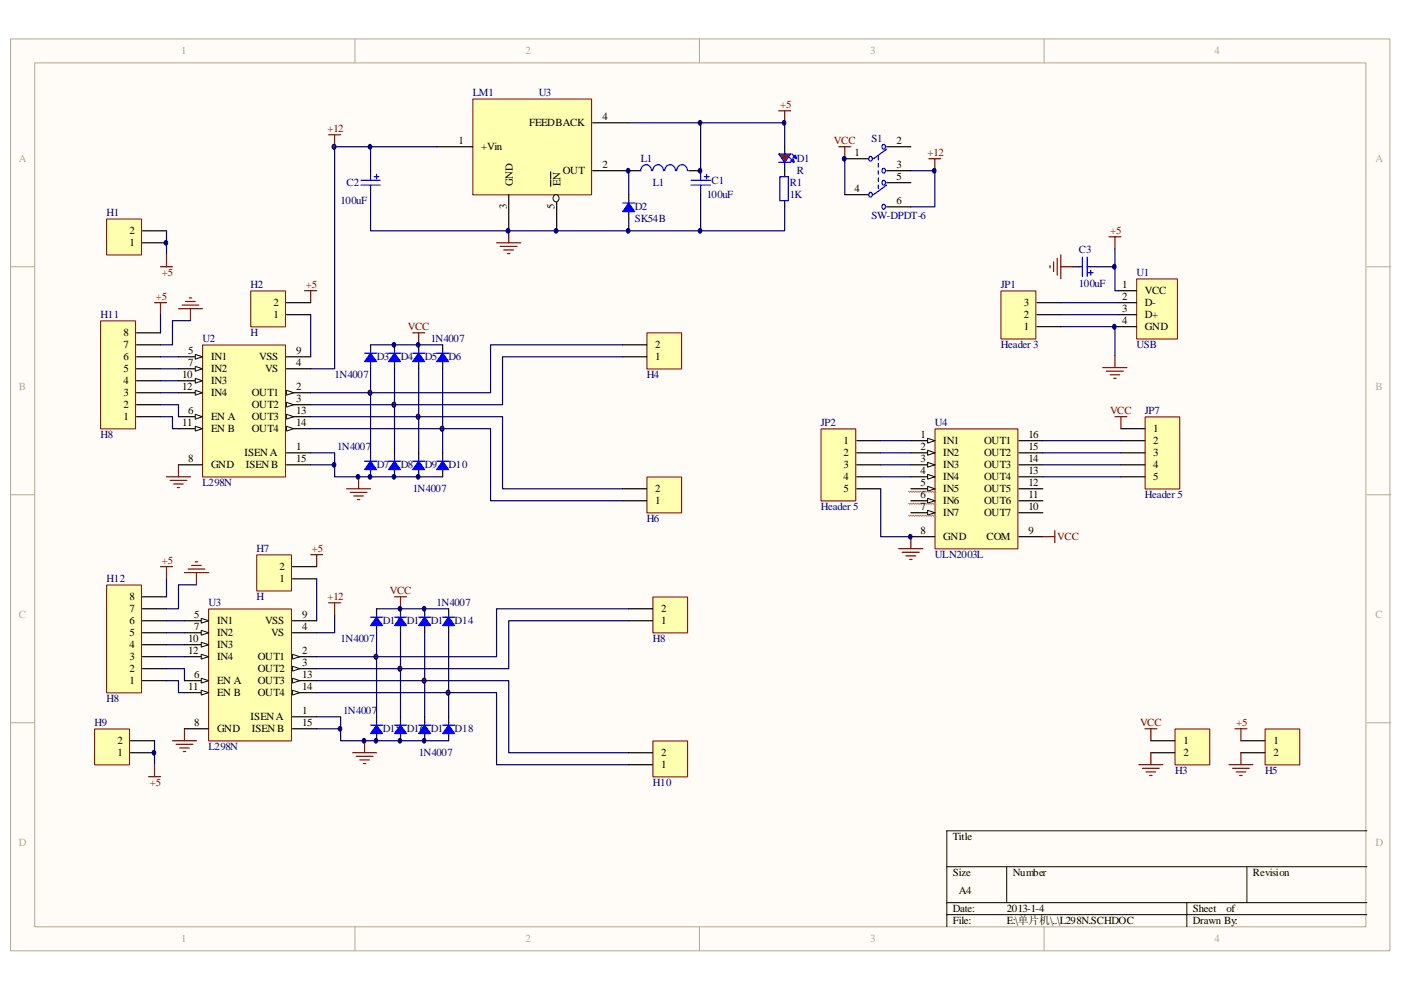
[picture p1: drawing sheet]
<svg xmlns="http://www.w3.org/2000/svg" width="297mm" height="210mm" viewBox="0 0 297 210" stroke-linecap="round" stroke-linejoin="round" font-family="sans-serif">
<path d="M2.3 8.3h292.4v193.3h-292.4z" fill="#fffcf8"/>
<path d="M2.2 8.3h292.5v193.3h-292.5z" fill="none" stroke="#b3a793" stroke-width=".21"/>
<path d="M7.4 13.4h282.2v183.1h-282.2z" fill="#fffcf8"/>
<g fill="none" stroke="#b3a793" stroke-width=".21">
<path d="M7.4 13.3h282.2v183.2h-282.2zM75.3 8.2v5.1M148.3 8.2v5.1M221.4 8.2v5.1M2.2 56.6h5.1M289.8 56.6h5.1M2.2 104.9h5.1M289.8 104.9h5.1M2.2 153.2h5.1M289.8 153.2h5.1M75.3 196.5v5.1M148.3 196.5v5.1"/>
<path d="M221.4 196.5v5.1"/>
</g>
<path d="M289.8 176.1h-89.1v20.4M200.7 183.8h89.1M200.7 191.4h89.1M200.7 193.9h89.1M213.4 183.8v7.6M251.6 191.4v5.1M264.4 183.8v7.6" fill="none" stroke="#000" stroke-width=".21"/>
<path d="M69.7 28.6h2.5M70.9 28.6v2.5M64.6 61.6h2.5M65.9 61.6v2.6M37.8 98.6v2.5M35.3 101.1h5.1M36.1 101.9h3.5M36.8 102.6h2.1M37.6 103.4h.5" fill="none" stroke="#800000" stroke-width=".25"/>
<path d="M21.4 68.1h7.3v22.8h-7.3z" fill="#ffffb0"/>
<path d="M21.3 68h7.4v22.9h-7.4z" fill="none" stroke="#800000" stroke-width=".21"/>
<path d="M29 78.2h5M29 75.6h5M29 73.1h5M29 70.6h5M29 88.3h5M29 85.8h5M29 83.3h5M29 80.7h5M78.6 96v1.3M78.6 99.8v1.3" fill="none" stroke="#000" stroke-width=".25"/>
<path d="M78.6 97.8l1.2 1.8h-2.5z" fill="#00f"/>
<path d="M77.3 97.8h2.5M78.6 97.8l1.2 1.8h-2.5zM78.6 97.3v.5M78.6 99.3v.5" fill="none" stroke="#00f" stroke-width=".25"/>
<path d="M78.6 73.1v1.3M78.6 76.9v1.3" fill="none" stroke="#000" stroke-width=".25"/>
<path d="M78.6 74.9l1.2 1.8h-2.5z" fill="#00f"/>
<path d="M77.3 74.9h2.5M78.6 74.9l1.2 1.8h-2.5zM78.6 74.4v.5M78.6 76.4v.5" fill="none" stroke="#00f" stroke-width=".25"/>
<path d="M78.6 78.2v17.8" fill="none" stroke="#000080" stroke-width=".25"/>
<path d="M78.2 82.8a.46 .46 0 0 1 .6 .5 .46 .46 0 0 1-.6 .4 .61 .61 0 0 1 0-.9z" fill-rule="evenodd" fill="#800000"/>
<path d="M78.2 82.8a.46 .46 0 0 1 .6 .5 .46 .46 0 0 1-.6 .4 .61 .61 0 0 1 0-.9z" fill="none" stroke="#800000" stroke-width=".21"/>
<path d="M83.6 73.1v1.3M83.6 76.9v1.3" fill="none" stroke="#000" stroke-width=".25"/>
<path d="M83.6 74.9l1.3 1.8h-2.5z" fill="#00f"/>
<path d="M82.4 74.9h2.5M83.6 74.9l1.3 1.8h-2.5zM83.6 74.4v.5M83.6 76.4v.5" fill="none" stroke="#00f" stroke-width=".25"/>
<path d="M83.6 96v1.3M83.6 99.8v1.3" fill="none" stroke="#000" stroke-width=".25"/>
<path d="M83.6 97.8l1.3 1.8h-2.5z" fill="#00f"/>
<path d="M82.4 97.8h2.5M83.6 97.8l1.3 1.8h-2.5zM83.6 97.3v.5M83.6 99.3v.5" fill="none" stroke="#00f" stroke-width=".25"/>
<path d="M83.6 78.2v17.8" fill="none" stroke="#000080" stroke-width=".25"/>
<path d="M88.8 73.1v1.3M88.8 76.9v1.3" fill="none" stroke="#000" stroke-width=".25"/>
<path d="M88.8 74.9l1.2 1.8h-2.5z" fill="#00f"/>
<path d="M87.5 74.9h2.5M88.8 74.9l1.2 1.8h-2.5zM88.8 74.4v.5M88.8 76.4v.5" fill="none" stroke="#00f" stroke-width=".25"/>
<path d="M93.8 73.1v1.3M93.8 76.9v1.3" fill="none" stroke="#000" stroke-width=".25"/>
<path d="M93.8 74.9l1.3 1.8h-2.5z" fill="#00f"/>
<path d="M92.6 74.9h2.5M93.8 74.9l1.3 1.8h-2.5zM93.8 74.4v.5M93.8 76.4v.5" fill="none" stroke="#00f" stroke-width=".25"/>
<path d="M88.8 96v1.3M88.8 99.8v1.3" fill="none" stroke="#000" stroke-width=".25"/>
<path d="M88.8 97.8l1.2 1.8h-2.5z" fill="#00f"/>
<path d="M87.5 97.8h2.5M88.8 97.8l1.2 1.8h-2.5zM88.8 97.3v.5M88.8 99.3v.5" fill="none" stroke="#00f" stroke-width=".25"/>
<path d="M93.8 96v1.3M93.8 99.8v1.3" fill="none" stroke="#000" stroke-width=".25"/>
<path d="M93.8 97.8l1.3 1.8h-2.5z" fill="#00f"/>
<path d="M92.6 97.8h2.5M93.8 97.8l1.3 1.8h-2.5zM93.8 97.3v.5M93.8 99.3v.5" fill="none" stroke="#00f" stroke-width=".25"/>
<path d="M88.8 78.2v17.8M93.8 78.2v17.8" fill="none" stroke="#000080" stroke-width=".25"/>
<path d="M83.3 85.4a.46 .46 0 0 1 .6 .4 .46 .46 0 0 1-.6 .5 .61 .61 0 0 1 0-.9z" fill-rule="evenodd" fill="#800000"/>
<path d="M83.3 85.4a.46 .46 0 0 1 .6 .4 .46 .46 0 0 1-.6 .5 .61 .61 0 0 1 0-.9z" fill="none" stroke="#800000" stroke-width=".21"/>
<path d="M88.4 87.9a.45 .45 0 0 1 .6 .5 .45 .45 0 0 1-.6 .4 .6 .6 0 0 1 0-.9z" fill-rule="evenodd" fill="#800000"/>
<path d="M88.4 87.9a.45 .45 0 0 1 .6 .5 .45 .45 0 0 1-.6 .4 .6 .6 0 0 1 0-.9z" fill="none" stroke="#800000" stroke-width=".21"/>
<path d="M93.5 90.5a.45 .45 0 0 1 .6 .4 .45 .45 0 0 1-.6 .4 .6 .6 0 0 1 0-.8z" fill-rule="evenodd" fill="#800000"/>
<path d="M93.5 90.5a.45 .45 0 0 1 .6 .4 .45 .45 0 0 1-.6 .4 .6 .6 0 0 1 0-.8z" fill="none" stroke="#800000" stroke-width=".21"/>
<g fill="none" stroke="#800000" stroke-width=".25">
<path d="M165.1 23.5h2.5M166.4 23.5v2.5M32.8 64.2h2.5M34 64.2v2.5M37.8 65.4h5.1M38.6 64.7h3.6M39.4 63.9h2M40.1 63.2h.5M40.4 65.4v2.6M73.5 103.6h5.1M74.2 104.4h3.6M75 105.2h2"/>
<path d="M75.8 105.9h.5M76 101.1v2.5"/>
</g>
<path d="M65.9 96h5v5.1h22.9M65.9 88.3h40.6v15.3h25.5M65.9 98.6h5" fill="none" stroke="#000080" stroke-width=".25"/>
<path d="M148.5 36.2v1.3M166.4 31.1v1.3M166.4 34.9v1.3M148.5 40v1.3" fill="none" stroke="#000" stroke-width=".25"/>
<path d="M146.5 38.2h4.1M146.5 39.2h4.1M148.5 37.5v.7M148.5 39.2v.8M149.3 37.5h1.1M149.8 37v1" fill="none" stroke="#00f" stroke-width=".25"/>
<path d="M165.1 32.6h2.5l-1.2 1.8z" fill="#f00"/>
<path d="M165.1 32.6h2.5l-1.2 1.8zM165.1 34.4h2.5M166.4 32.4v.5M166.4 34.4v.5" fill="none" stroke="#00f" stroke-width=".25"/>
<path d="M167.6 34.2l.5-.5 .3 .7z" fill="#00f"/>
<path d="M167.4 33.4l.5 .5M167.6 34.2l.5-.5 .3 .7z" fill="none" stroke="#00f" stroke-width=".25"/>
<path d="M168.1 33.4l.6-.5 .2 .8z" fill="#00f"/>
<path d="M165.4 37.5h1.7v5h-1.7zM167.9 32.6l.5 .5M168.1 33.4l.6-.5 .2 .8z" fill="none" stroke="#00f" stroke-width=".25"/>
<path d="M166.4 36.2v1.3M166.4 42.5v1.4" fill="none" stroke="#000" stroke-width=".25"/>
<path d="M43 73.2h17.5v27.9h-17.5z" fill="#ffffb0"/>
<path d="M43 73.2h17.5v27.9h-17.5z" fill="none" stroke="#800000" stroke-width=".21"/>
<path d="M37.8 88.3h5.1" fill="none" stroke="#000" stroke-width=".25"/>
<path d="M41.4 87.8l1.5 .5-1.5 .6z" fill="#fffcf8"/>
<path d="M41.4 87.8l1.5 .5-1.5 .6z" fill="none" stroke="#000" stroke-width=".21"/>
<path d="M37.8 90.9h5.1" fill="none" stroke="#000" stroke-width=".25"/>
<path d="M41.4 90.4l1.5 .5-1.5 .5z" fill="#fffcf8"/>
<path d="M41.4 90.4l1.5 .5-1.5 .5z" fill="none" stroke="#000" stroke-width=".21"/>
<path d="M37.8 75.6h5.1" fill="none" stroke="#000" stroke-width=".25"/>
<path d="M41.4 75.1l1.5 .5-1.5 .6z" fill="#fffcf8"/>
<path d="M41.4 75.1l1.5 .5-1.5 .6z" fill="none" stroke="#000" stroke-width=".21"/>
<path d="M37.8 78.2h5.1" fill="none" stroke="#000" stroke-width=".25"/>
<path d="M41.4 77.7l1.5 .5-1.5 .5z" fill="#fffcf8"/>
<path d="M41.4 77.7l1.5 .5-1.5 .5z" fill="none" stroke="#000" stroke-width=".21"/>
<path d="M37.8 80.7h5.1" fill="none" stroke="#000" stroke-width=".25"/>
<path d="M41.4 80.2l1.5 .5-1.5 .5z" fill="#fffcf8"/>
<path d="M41.4 80.2l1.5 .5-1.5 .5z" fill="none" stroke="#000" stroke-width=".21"/>
<path d="M37.8 83.3h5.1" fill="none" stroke="#000" stroke-width=".25"/>
<path d="M41.4 82.8l1.5 .5-1.5 .5z" fill="#fffcf8"/>
<path d="M41.4 82.8l1.5 .5-1.5 .5z" fill="none" stroke="#000" stroke-width=".21"/>
<path d="M60.7 83.3h5.2" fill="none" stroke="#000" stroke-width=".25"/>
<path d="M60.7 82.8l1.6 .5-1.6 .5z" fill="#fffcf8"/>
<path d="M60.7 82.8l1.6 .5-1.6 .5z" fill="none" stroke="#000" stroke-width=".21"/>
<path d="M60.7 85.8h5.2" fill="none" stroke="#000" stroke-width=".25"/>
<path d="M60.7 85.3l1.6 .5-1.6 .5z" fill="#fffcf8"/>
<path d="M60.7 85.3l1.6 .5-1.6 .5z" fill="none" stroke="#000" stroke-width=".21"/>
<path d="M60.7 88.3h5.2" fill="none" stroke="#000" stroke-width=".25"/>
<path d="M60.7 87.8l1.6 .5-1.6 .6z" fill="#fffcf8"/>
<path d="M60.7 87.8l1.6 .5-1.6 .6z" fill="none" stroke="#000" stroke-width=".21"/>
<path d="M60.7 90.9h5.2" fill="none" stroke="#000" stroke-width=".25"/>
<path d="M60.7 90.4l1.6 .5-1.6 .5z" fill="#fffcf8"/>
<path d="M60.7 90.4l1.6 .5-1.6 .5z" fill="none" stroke="#000" stroke-width=".21"/>
<path d="M60.7 78.2h5.2M60.7 75.6h5.2M37.8 98.6h5.1M60.7 96h5.2M60.7 98.6h5.2" fill="none" stroke="#000" stroke-width=".25"/>
<path d="M22.6 46.5h7.4v7.6h-7.4z" fill="#ffffb0"/>
<path d="M22.6 46.4h7.4v7.7h-7.4z" fill="none" stroke="#800000" stroke-width=".21"/>
<path d="M30.2 51.5h5.1M30.2 48.9h5.1" fill="none" stroke="#000" stroke-width=".25"/>
<path d="M35.3 48.9v5.1" fill="none" stroke="#000080" stroke-width=".25"/>
<path d="M137.2 101.2h7.3v7.6h-7.3z" fill="#ffffb0"/>
<path d="M137.2 101.1h7.3v7.7h-7.3z" fill="none" stroke="#800000" stroke-width=".21"/>
<path d="M132 106.2h5.1M132 103.6h5.1" fill="none" stroke="#000" stroke-width=".25"/>
<path d="M249.2 154.6h7.3v7.6h-7.3z" fill="#ffffb0"/>
<path d="M249.1 154.6h7.4v7.6h-7.4z" fill="none" stroke="#800000" stroke-width=".21"/>
<path d="M244 157.1h5.1M244 159.6h5.1" fill="none" stroke="#000" stroke-width=".25"/>
<path d="M34 56.6h2.6M35.3 54v2.6M244 159.6v2.5M241.5 162.1h5M242.2 162.9h3.6M243 163.7h2M243.8 164.4h.5" fill="none" stroke="#800000" stroke-width=".25"/>
<path d="M70.6 30.7a.46 .46 0 0 1 .6 .4 .46 .46 0 0 1-.6 .5 .61 .61 0 0 1 0-.9z" fill-rule="evenodd" fill="#800000"/>
<path d="M70.6 30.7a.46 .46 0 0 1 .6 .4 .46 .46 0 0 1-.6 .5 .61 .61 0 0 1 0-.9z" fill="none" stroke="#800000" stroke-width=".21"/>
<path d="M137.2 70.6h7.3v7.6h-7.3z" fill="#ffffb0"/>
<path d="M137.2 70.6h7.3v7.6h-7.3z" fill="none" stroke="#800000" stroke-width=".21"/>
<path d="M78.6 36.2v1.3M78.6 40v1.3M132 75.6h5.1M132 73.1h5.1" fill="none" stroke="#000" stroke-width=".25"/>
<path d="M92.6 31.1h-21.7v47.1h-5M34 66.7v3.9M34 75.6h3.8M34 78.2h3.8M40.4 68h-3.8v5.1h-2.6M78.6 73.1h15.2M132 73.1h-28v10.2h-38.1M34 85.8h3.8v2.5M34 88.3h2.6v2.6h1.2M34 80.7h3.8M34 83.3h3.8M65.9 90.9h38.1v15.3h28" fill="none" stroke="#000080" stroke-width=".25"/>
<path d="M76.5 38.2h4.1M76.5 39.2h4.1M78.6 37.5v.7M78.6 39.2v.8M79.3 37.5h1M79.8 37v1" fill="none" stroke="#00f" stroke-width=".25"/>
<path d="M53.2 61.7h7.3v7.6h-7.3z" fill="#ffffb0"/>
<path d="M53.2 61.7h7.3v7.6h-7.3z" fill="none" stroke="#800000" stroke-width=".21"/>
<path d="M60.7 66.7h5.2M60.7 64.2h5.2" fill="none" stroke="#000" stroke-width=".25"/>
<path d="M65.9 66.7v8.9" fill="none" stroke="#000080" stroke-width=".25"/>
<path d="M100.3 21h25.1v20.3h-25.1z" fill="#ffffb0"/>
<path d="M100.2 21h25.2v20.3h-25.2z" fill="none" stroke="#800000" stroke-width=".21"/>
<path d="M92.6 31.1h7.6M125.6 26h7.7M107.9 41.3v7.6M118 41.3v7.6" fill="none" stroke="#000" stroke-width=".25"/>
<path d="M117.5 41.5a.67 .67 0 0 1 .9 .1 .67 .67 0 0 1 0 .9 .67 .67 0 0 1-.9 .1 .86 .86 0 0 1 0-1.1z" fill-rule="evenodd" fill="#fffcf8"/>
<path d="M117.5 41.5a.67 .67 0 0 1 .9 .1 .67 .67 0 0 1 0 .9 .67 .67 0 0 1-.9 .1 .86 .86 0 0 1 0-1.1z" fill="none" stroke="#000" stroke-width=".21"/>
<path d="M116.8 36.4v1.6M116.8 38.2v1.3M125.6 36.2h10.2M146 36.2h2.5M133.3 41.3v1.2M133.3 45.1v1.3" fill="none" stroke="#000" stroke-width=".25"/>
<path d="M105.3 51.5h5.1M106 52.2h3.6M106.8 53h2.1M107.6 53.8h.5M107.9 48.9v2.6" fill="none" stroke="#800000" stroke-width=".25"/>
<path d="M135.8 36.2a1.15 1.15 0 0 1 1.2-1.3 1.15 1.15 0 0 1 1.1 1.3M138.4 36.2a1.15 1.15 0 0 1 1.1-1.3 1.15 1.15 0 0 1 1.2 1.3M140.9 36.2a1.15 1.15 0 0 1 1.2-1.3 1.15 1.15 0 0 1 1.1 1.3M143.5 36.2a1.15 1.15 0 0 1 1.1-1.3 1.15 1.15 0 0 1 1.2 1.3" fill="none" stroke="#00f" stroke-width=".25"/>
<path d="M133.3 43.1l1.3 1.8h-2.6z" fill="#00f"/>
<path d="M132 43.1h2.6M133.3 43.1l1.3 1.8h-2.6zM133.3 42.5v.6M133.3 44.6v.5" fill="none" stroke="#00f" stroke-width=".25"/>
<path d="M78.6 31.1v5.1M133.3 26h15.2v10.2M133.3 36.2v5.1M148.5 26h17.9v5.1M78.6 41.3v7.6h69.9v-7.6M133.3 46.4v2.5M166.4 43.9v5h-17.9M132 75.6h-25.5v10.2h-40.6" fill="none" stroke="#000080" stroke-width=".25"/>
<path d="M65.9 117.6h2.5M67.1 117.6v2.5M36.6 157.1h5.1M37.3 157.8h3.6M38.1 158.6h2M38.9 159.3h.5M39.1 154.5v2.6" fill="none" stroke="#800000" stroke-width=".25"/>
<path d="M22.6 124.1h7.4v22.8h-7.4z" fill="#ffffb0"/>
<path d="M22.6 124h7.4v22.9h-7.4z" fill="none" stroke="#800000" stroke-width=".21"/>
<path d="M30.2 139.2h5.1M30.2 136.7h5.1M30.2 134.2h5.1M30.2 131.6h5.1M30.2 129.1h5.1M30.2 126.5h5.1M30.2 144.3h5.1M30.2 141.8h5.1M79.8 152v1.2M79.8 155.8v1.3" fill="none" stroke="#000" stroke-width=".25"/>
<path d="M79.8 153.8l1.3 1.7h-2.5z" fill="#00f"/>
<path d="M78.6 153.8h2.5M79.8 153.8l1.3 1.7h-2.5zM79.8 153.2v.6M79.8 155.3v.5" fill="none" stroke="#00f" stroke-width=".25"/>
<path d="M79.8 129.1v1.2M79.8 132.9v1.3" fill="none" stroke="#000" stroke-width=".25"/>
<path d="M79.8 130.9l1.3 1.7h-2.5z" fill="#00f"/>
<path d="M78.6 130.9h2.5M79.8 130.9l1.3 1.7h-2.5zM79.8 130.3v.6M79.8 132.4v.5" fill="none" stroke="#00f" stroke-width=".25"/>
<path d="M79.8 134.2v17.8" fill="none" stroke="#000080" stroke-width=".25"/>
<path d="M79.5 138.8a.45 .45 0 0 1 .6 .4 .45 .45 0 0 1-.6 .5 .6 .6 0 0 1 0-.9z" fill-rule="evenodd" fill="#800000"/>
<path d="M79.5 138.8a.45 .45 0 0 1 .6 .4 .45 .45 0 0 1-.6 .5 .6 .6 0 0 1 0-.9z" fill="none" stroke="#800000" stroke-width=".21"/>
<path d="M84.9 129.1v1.2M84.9 132.9v1.3" fill="none" stroke="#000" stroke-width=".25"/>
<path d="M84.9 130.9l1.3 1.7h-2.6z" fill="#00f"/>
<path d="M83.6 130.9h2.6M84.9 130.9l1.3 1.7h-2.6zM84.9 130.3v.6M84.9 132.4v.5" fill="none" stroke="#00f" stroke-width=".25"/>
<path d="M84.9 152v1.2M84.9 155.8v1.3" fill="none" stroke="#000" stroke-width=".25"/>
<path d="M84.9 153.8l1.3 1.7h-2.6z" fill="#00f"/>
<path d="M83.6 153.8h2.6M84.9 153.8l1.3 1.7h-2.6zM84.9 153.2v.6M84.9 155.3v.5" fill="none" stroke="#00f" stroke-width=".25"/>
<path d="M84.9 134.2v17.8" fill="none" stroke="#000080" stroke-width=".25"/>
<path d="M90 129.1v1.2M90 132.9v1.3" fill="none" stroke="#000" stroke-width=".25"/>
<path d="M90 130.9l1.3 1.7h-2.5z" fill="#00f"/>
<path d="M88.8 130.9h2.5M90 130.9l1.3 1.7h-2.5zM90 130.3v.6M90 132.4v.5" fill="none" stroke="#00f" stroke-width=".25"/>
<path d="M95.1 129.1v1.2M95.1 132.9v1.3" fill="none" stroke="#000" stroke-width=".25"/>
<path d="M95.1 130.9l1.3 1.7h-2.6z" fill="#00f"/>
<path d="M93.8 130.9h2.6M95.1 130.9l1.3 1.7h-2.6zM95.1 130.3v.6M95.1 132.4v.5" fill="none" stroke="#00f" stroke-width=".25"/>
<path d="M90 152v1.2M90 155.8v1.3" fill="none" stroke="#000" stroke-width=".25"/>
<path d="M90 153.8l1.3 1.7h-2.5z" fill="#00f"/>
<path d="M88.8 153.8h2.5M90 153.8l1.3 1.7h-2.5zM90 153.2v.6M90 155.3v.5" fill="none" stroke="#00f" stroke-width=".25"/>
<path d="M95.1 152v1.2M95.1 155.8v1.3" fill="none" stroke="#000" stroke-width=".25"/>
<path d="M95.1 153.8l1.3 1.7h-2.6z" fill="#00f"/>
<path d="M93.8 153.8h2.6M95.1 153.8l1.3 1.7h-2.6zM95.1 153.2v.6M95.1 155.3v.5" fill="none" stroke="#00f" stroke-width=".25"/>
<path d="M90 134.2v17.8M95.1 134.2v17.8" fill="none" stroke="#000080" stroke-width=".25"/>
<path d="M84.6 141.3a.45 .45 0 0 1 .6 .5 .45 .45 0 0 1-.6 .4 .6 .6 0 0 1 0-.9z" fill-rule="evenodd" fill="#800000"/>
<path d="M84.6 141.3a.45 .45 0 0 1 .6 .5 .45 .45 0 0 1-.6 .4 .6 .6 0 0 1 0-.9z" fill="none" stroke="#800000" stroke-width=".21"/>
<path d="M89.7 143.9a.45 .45 0 0 1 .6 .4 .45 .45 0 0 1-.6 .5 .6 .6 0 0 1 0-.9z" fill-rule="evenodd" fill="#800000"/>
<path d="M89.7 143.9a.45 .45 0 0 1 .6 .4 .45 .45 0 0 1-.6 .5 .6 .6 0 0 1 0-.9z" fill="none" stroke="#800000" stroke-width=".21"/>
<path d="M94.8 146.4a.45 .45 0 0 1 .6 .5 .45 .45 0 0 1-.6 .4 .6 .6 0 0 1 0-.9z" fill-rule="evenodd" fill="#800000"/>
<path d="M94.8 146.4a.45 .45 0 0 1 .6 .5 .45 .45 0 0 1-.6 .4 .6 .6 0 0 1 0-.9z" fill="none" stroke="#800000" stroke-width=".21"/>
<path d="M40.6 119.9h2.1M41.4 119.1h.5M34 120.1h2.6M35.3 120.1v2.6M39.1 121.4h5.1M39.9 120.7h3.5M41.7 121.4v2.6M74.8 159.6h5M77.3 157.1v2.5M75.5 160.4h3.6M76.3 161.1h2M77 161.9h.6" fill="none" stroke="#800000" stroke-width=".25"/>
<path d="M67.1 152h5.1v5.1h22.9M67.1 144.3h40.8v15.3h25.4M67.1 154.5h5.1" fill="none" stroke="#000080" stroke-width=".25"/>
<path d="M44.3 129.2h17.5v27.9h-17.5z" fill="#ffffb0"/>
<path d="M44.2 129.1h17.6v28h-17.6z" fill="none" stroke="#800000" stroke-width=".21"/>
<path d="M39.1 144.3h5.1" fill="none" stroke="#000" stroke-width=".25"/>
<path d="M42.7 143.8l1.5 .5-1.5 .5z" fill="#fffcf8"/>
<path d="M42.7 143.8l1.5 .5-1.5 .5z" fill="none" stroke="#000" stroke-width=".21"/>
<path d="M39.1 146.9h5.1" fill="none" stroke="#000" stroke-width=".25"/>
<path d="M42.7 146.3l1.5 .6-1.5 .5z" fill="#fffcf8"/>
<path d="M42.7 146.3l1.5 .6-1.5 .5z" fill="none" stroke="#000" stroke-width=".21"/>
<path d="M39.1 131.6h5.1" fill="none" stroke="#000" stroke-width=".25"/>
<path d="M42.7 131.1l1.5 .5-1.5 .5z" fill="#fffcf8"/>
<path d="M42.7 131.1l1.5 .5-1.5 .5z" fill="none" stroke="#000" stroke-width=".21"/>
<path d="M39.1 134.2h5.1" fill="none" stroke="#000" stroke-width=".25"/>
<path d="M42.7 133.6l1.5 .6-1.5 .5z" fill="#fffcf8"/>
<path d="M42.7 133.6l1.5 .6-1.5 .5z" fill="none" stroke="#000" stroke-width=".21"/>
<path d="M39.1 136.7h5.1" fill="none" stroke="#000" stroke-width=".25"/>
<path d="M42.7 136.2l1.5 .5-1.5 .5z" fill="#fffcf8"/>
<path d="M42.7 136.2l1.5 .5-1.5 .5z" fill="none" stroke="#000" stroke-width=".21"/>
<path d="M39.1 139.2h5.1" fill="none" stroke="#000" stroke-width=".25"/>
<path d="M42.7 138.7l1.5 .5-1.5 .5z" fill="#fffcf8"/>
<path d="M42.7 138.7l1.5 .5-1.5 .5z" fill="none" stroke="#000" stroke-width=".21"/>
<path d="M62 139.2h5.1" fill="none" stroke="#000" stroke-width=".25"/>
<path d="M62 138.7l1.5 .5-1.5 .5z" fill="#fffcf8"/>
<path d="M62 138.7l1.5 .5-1.5 .5z" fill="none" stroke="#000" stroke-width=".21"/>
<path d="M62 141.8h5.1" fill="none" stroke="#000" stroke-width=".25"/>
<path d="M62 141.3l1.5 .5-1.5 .5z" fill="#fffcf8"/>
<path d="M62 141.3l1.5 .5-1.5 .5z" fill="none" stroke="#000" stroke-width=".21"/>
<path d="M62 144.3h5.1" fill="none" stroke="#000" stroke-width=".25"/>
<path d="M62 143.8l1.5 .5-1.5 .5z" fill="#fffcf8"/>
<path d="M62 143.8l1.5 .5-1.5 .5z" fill="none" stroke="#000" stroke-width=".21"/>
<path d="M62 146.9h5.1" fill="none" stroke="#000" stroke-width=".25"/>
<path d="M62 146.3l1.5 .6-1.5 .5z" fill="#fffcf8"/>
<path d="M62 146.3l1.5 .6-1.5 .5z" fill="none" stroke="#000" stroke-width=".21"/>
<path d="M62 134.2h5.1M62 131.6h5.1M39.1 154.5h5.1M62 152h5.1M62 154.5h5.1" fill="none" stroke="#000" stroke-width=".25"/>
<path d="M138.5 157.1h7.3v7.6h-7.3z" fill="#ffffb0"/>
<path d="M138.4 157.1h7.4v7.6h-7.4z" fill="none" stroke="#800000" stroke-width=".21"/>
<path d="M133.3 159.6h5.1M133.3 162.1h5.1" fill="none" stroke="#000" stroke-width=".25"/>
<path d="M138.5 126.6h7.3v7.6h-7.3z" fill="#ffffb0"/>
<path d="M138.4 126.6h7.4v7.6h-7.4z" fill="none" stroke="#800000" stroke-width=".21"/>
<path d="M133.3 131.6h5.1M133.3 129.1h5.1" fill="none" stroke="#000" stroke-width=".25"/>
<path d="M35.3 122.7v3.8M35.3 131.6h3.8M35.3 134.2h3.8M35.3 136.7h3.8M35.3 139.2h3.8M41.7 124h-3.9v5.1h-2.5M79.8 129.1h15.3M133.3 129.1h-28v10.1h-38.2M35.3 141.8h3.8v2.5M35.3 144.3h2.5v2.6h1.3M67.1 146.9h38.2v15.2h28" fill="none" stroke="#000080" stroke-width=".25"/>
<path d="M54.5 117.7h7.3v7.6h-7.3z" fill="#ffffb0"/>
<path d="M54.4 117.6h7.4v7.7h-7.4z" fill="none" stroke="#800000" stroke-width=".21"/>
<path d="M62 122.7h5.1M62 120.1h5.1" fill="none" stroke="#000" stroke-width=".25"/>
<path d="M67.1 122.7v8.9M70.9 130.3v3.9h-3.8M133.3 131.6h-25.4v10.2h-40.8" fill="none" stroke="#000080" stroke-width=".25"/>
<path d="M69.7 127.8h2.5M70.9 127.8v2.5" fill="none" stroke="#800000" stroke-width=".25"/>
<path d="M198.3 91h17.5v25.4h-17.5z" fill="#ffffb0"/>
<path d="M198.2 90.9h17.6v25.5h-17.6z" fill="none" stroke="#800000" stroke-width=".21"/>
<path d="M193.1 93.4h5.1" fill="none" stroke="#000" stroke-width=".25"/>
<path d="M196.7 92.9l1.5 .5-1.5 .5z" fill="#fffcf8"/>
<path d="M196.7 92.9l1.5 .5-1.5 .5z" fill="none" stroke="#000" stroke-width=".21"/>
<path d="M193.1 96h5.1" fill="none" stroke="#000" stroke-width=".25"/>
<path d="M196.7 95.5l1.5 .5-1.5 .5z" fill="#fffcf8"/>
<path d="M196.7 95.5l1.5 .5-1.5 .5z" fill="none" stroke="#000" stroke-width=".21"/>
<path d="M193.1 98.6h5.1" fill="none" stroke="#000" stroke-width=".25"/>
<path d="M196.7 98l1.5 .6-1.5 .5z" fill="#fffcf8"/>
<path d="M196.7 98l1.5 .6-1.5 .5z" fill="none" stroke="#000" stroke-width=".21"/>
<path d="M193.1 101.1h5.1" fill="none" stroke="#000" stroke-width=".25"/>
<path d="M196.7 100.6l1.5 .5-1.5 .5z" fill="#fffcf8"/>
<path d="M196.7 100.6l1.5 .5-1.5 .5z" fill="none" stroke="#000" stroke-width=".21"/>
<path d="M193.1 103.6h5.1" fill="none" stroke="#000" stroke-width=".25"/>
<path d="M196.7 103.1l1.5 .5-1.5 .5z" fill="#fffcf8"/>
<path d="M196.7 103.1l1.5 .5-1.5 .5z" fill="none" stroke="#000" stroke-width=".21"/>
<path d="M192.6 104.1l.3 .3 .2-.3 .3 .3 .2-.3 .3 .3 .2-.3 .3 .3 .2-.3 .3 .3 .3-.3 .2 .3 .3-.3 .2 .3 .3-.3 .2 .3 .3-.3 .2 .3 .3-.3 .2 .3 .3-.3 .2 .3 .3-.3 .3 .3" fill="none" stroke="#ff8040" stroke-width=".21"/>
<path d="M193.1 106.2h5.1" fill="none" stroke="#000" stroke-width=".25"/>
<path d="M196.7 105.7l1.5 .5-1.5 .5z" fill="#fffcf8"/>
<path d="M196.7 105.7l1.5 .5-1.5 .5z" fill="none" stroke="#000" stroke-width=".21"/>
<path d="M192.6 106.7l.3 .2 .2-.2 .3 .2 .2-.2 .3 .2 .2-.2 .3 .2 .2-.2 .3 .2 .3-.2 .2 .2 .3-.2 .2 .2 .3-.2 .2 .2 .3-.2 .2 .2 .3-.2 .2 .2 .3-.2 .2 .2 .3-.2 .3 .2" fill="none" stroke="#ff8040" stroke-width=".21"/>
<path d="M193.1 108.7h5.1" fill="none" stroke="#000" stroke-width=".25"/>
<path d="M196.7 108.2l1.5 .5-1.5 .5z" fill="#fffcf8"/>
<path d="M196.7 108.2l1.5 .5-1.5 .5z" fill="none" stroke="#000" stroke-width=".21"/>
<path d="M192.6 109.2l.3 .3 .2-.3 .3 .3 .2-.3 .3 .3 .2-.3 .3 .3 .2-.3 .3 .3 .3-.3 .2 .3 .3-.3 .2 .3 .3-.3 .2 .3 .3-.3 .2 .3 .3-.3 .2 .3 .3-.3 .2 .3 .3-.3 .3 .3" fill="none" stroke="#ff8040" stroke-width=".21"/>
<g fill="none" stroke="#000" stroke-width=".25">
<path d="M179.1 33.7h5.1M188 31.1h5.1M188 36.2h5.1M188 38.7h5.1M179.1 41.3h5.1M188 43.9h5.1M216 93.4h5.1M216 98.6h5.1M216 96h5.1M193.1 113.8h5.1M216 101.1h5.1M216 103.6h5.1"/>
<path d="M216 106.2h5.1M216 108.7h5.1M216 113.8h5.1"/>
</g>
<g fill="none" stroke="#00f" stroke-width=".25">
<path d="M184.4 33.2a.46 .46 0 0 1 .6 .5 .46 .46 0 0 1-.6 .4 .61 .61 0 0 1 0-.9zM186.2 33.1v.8M186.2 34.7v.7M186.2 36.2v.8M186.2 37.7v.8M186.2 39.2v.8M187.2 30.7a.46 .46 0 0 1 .5 .4 .46 .46 0 0 1-.5 .5 .61 .61 0 0 1 0-.9zM187.2 38.3a.45 .45 0 0 1 .5 .4 .45 .45 0 0 1-.5 .5 .6 .6 0 0 1 0-.9zM187.2 35.8a.45 .45 0 0 1 .5 .4 .45 .45 0 0 1-.5 .4 .6 .6 0 0 1 0-.8zM188 31.6l-2.8 2.1M188 39.2l-2.8 2.1M184.4 40.8a.45 .45 0 0 1 .6 .5 .45 .45 0 0 1-.6 .4 .6 .6 0 0 1 0-.9z"/>
<path d="M187.2 43.4a.47 .47 0 0 1 .5 .4 .47 .47 0 0 1-.5 .5 .64 .64 0 0 1 0-.9z"/>
</g>
<path d="M179.1 33.7v7.6M193.1 36.2h5.1v7.7h-5.1M237.1 69.3h-.7v6.1" fill="none" stroke="#000080" stroke-width=".25"/>
<path d="M177.8 31.1h2.6M179.1 31.1v2.6M196.9 33.7h2.6M198.2 33.7v2.5M242.7 154.5h2.6M244 154.5v2.6" fill="none" stroke="#800000" stroke-width=".25"/>
<path d="M241 59.2h8.6v12.7h-8.6z" fill="#ffffb0"/>
<path d="M241 59.1h8.6v12.8h-8.6z" fill="none" stroke="#800000" stroke-width=".21"/>
<path d="M237.1 61.6h3.9M237.1 64.2h3.9M237.1 66.7h3.9M237.1 69.3h3.9" fill="none" stroke="#000" stroke-width=".25"/>
<path d="M235.1 50.2h2.6M236.4 50.2v2.5M233.8 77.9h5.1M234.6 78.7h3.6M235.4 79.5h2M236.4 75.4v2.5M236.1 80.2h.5" fill="none" stroke="#800000" stroke-width=".25"/>
<path d="M224.9 64.2h12.2M224.9 66.7h12.2" fill="none" stroke="#000080" stroke-width=".25"/>
<path d="M212.3 61.7h7.3v10.2h-7.3z" fill="#ffffb0"/>
<path d="M212.2 61.7h7.4v10.2h-7.4z" fill="none" stroke="#800000" stroke-width=".21"/>
<path d="M227.5 56.6h1.2M231.3 56.6h1.2M219.8 69.3h5.1M219.8 66.7h5.1M219.8 64.2h5.1" fill="none" stroke="#000" stroke-width=".25"/>
<path d="M232.5 56.6h3.9M236.4 52.7v8.9h.7M224.9 69.3h11.5" fill="none" stroke="#000080" stroke-width=".25"/>
<g fill="none" stroke="#800000" stroke-width=".25">
<path d="M222.6 56.3v.5M223.4 55.5v2.1M224.2 54.8v3.5M224.9 54v5.1M224.9 56.6h2.6M87.5 70.6h2.5M88.8 70.6v2.5M190.5 116.3h5.2M191.3 117.1h3.6M192.1 117.9h2M192.9 118.6h.5M193.1 113.8v2.5"/>
<path d="M221.1 113.8h2.5M223.6 112.5v2.6M83.6 126.5h2.6M84.9 126.5v2.6"/>
</g>
<path d="M228.7 56.6h.8M229.5 54.5v4.1M230.5 54.5v4.1M230.5 56.6h.8M230.8 57.8h1M231.3 57.3v1" fill="none" stroke="#00f" stroke-width=".25"/>
<path d="M174.1 91h7.3v15.2h-7.3z" fill="#ffffb0"/>
<path d="M174.1 90.9h7.3v15.3h-7.3z" fill="none" stroke="#800000" stroke-width=".21"/>
<path d="M181.6 93.4h5.1M181.6 96h5.1M181.6 98.6h5.1M181.6 101.1h5.1M181.6 103.6h5.1" fill="none" stroke="#000" stroke-width=".25"/>
<path d="M186.7 93.4h6.4M186.7 96h6.4M186.7 98.6h6.4M186.7 103.6v10.2h6.4M186.7 101.1h6.4" fill="none" stroke="#000080" stroke-width=".25"/>
<path d="M242.8 88.4h7.3v15.3h-7.3z" fill="#ffffb0"/>
<path d="M242.8 88.4h7.3v15.3h-7.3z" fill="none" stroke="#800000" stroke-width=".21"/>
<path d="M237.7 90.9h5M237.7 93.4h5M237.7 96h5M237.7 98.6h5M237.7 101.1h5" fill="none" stroke="#000" stroke-width=".25"/>
<path d="M221.1 93.4h16.6M221.1 96h16.6M221.1 98.6h16.6M221.1 101.1h16.6" fill="none" stroke="#000080" stroke-width=".25"/>
<path d="M236.4 88.3h2.5M237.7 88.3v2.6" fill="none" stroke="#800000" stroke-width=".25"/>
<path d="M268.3 154.6h7.3v7.6h-7.3z" fill="#ffffb0"/>
<path d="M268.2 154.6h7.4v7.6h-7.4z" fill="none" stroke="#800000" stroke-width=".21"/>
<path d="M263.1 157.1h5.1M263.1 159.6h5.1" fill="none" stroke="#000" stroke-width=".25"/>
<path d="M261.8 154.5h2.6M263.1 154.5v2.6M263.1 159.6v2.5M260.6 162.1h5M261.3 162.9h3.6M262.1 163.7h2M262.8 164.4h.6" fill="none" stroke="#800000" stroke-width=".25"/>
<path d="M20.1 154.6h7.4v7.6h-7.4z" fill="#ffffb0"/>
<path d="M20.1 154.6h7.4v7.6h-7.4z" fill="none" stroke="#800000" stroke-width=".21"/>
<path d="M27.7 159.6h5.1M27.7 157.1h5.1" fill="none" stroke="#000" stroke-width=".25"/>
<path d="M32.8 157.1v5" fill="none" stroke="#000080" stroke-width=".25"/>
<path d="M31.5 164.7h2.5M32.8 162.1v2.6" fill="none" stroke="#800000" stroke-width=".25"/>
<path d="M32.4 159.2a.46 .46 0 0 1 .6 .4 .46 .46 0 0 1-.6 .4 .61 .61 0 0 1 0-.8z" fill-rule="evenodd" fill="#000080"/>
<path d="M32.4 159.2a.46 .46 0 0 1 .6 .4 .46 .46 0 0 1-.6 .4 .61 .61 0 0 1 0-.8z" fill="none" stroke="#000080" stroke-width=".21"/>
<path d="M35 51a.45 .45 0 0 1 .6 .5 .45 .45 0 0 1-.6 .4 .6 .6 0 0 1 0-.9z" fill-rule="evenodd" fill="#000080"/>
<path d="M35 51a.45 .45 0 0 1 .6 .5 .45 .45 0 0 1-.6 .4 .6 .6 0 0 1 0-.9z" fill="none" stroke="#000080" stroke-width=".21"/>
<path d="M70.6 98.1a.45 .45 0 0 1 .6 .4 .45 .45 0 0 1-.6 .5 .6 .6 0 0 1 0-.9z" fill-rule="evenodd" fill="#000080"/>
<path d="M70.6 98.1a.45 .45 0 0 1 .6 .4 .45 .45 0 0 1-.6 .5 .6 .6 0 0 1 0-.9z" fill="none" stroke="#000080" stroke-width=".21"/>
<path d="M70.6 30.7a.46 .46 0 0 1 .6 .4 .46 .46 0 0 1-.6 .5 .61 .61 0 0 1 0-.9z" fill="none" stroke="#000080" stroke-width=".25"/>
<path d="M71.9 154.1a.45 .45 0 0 1 .6 .4 .45 .45 0 0 1-.6 .4 .6 .6 0 0 1 0-.8z" fill-rule="evenodd" fill="#000080"/>
<path d="M71.9 154.1a.45 .45 0 0 1 .6 .4 .45 .45 0 0 1-.6 .4 .6 .6 0 0 1 0-.8z" fill="none" stroke="#000080" stroke-width=".21"/>
<path d="M75.7 100.6a.45 .45 0 0 1 .6 .5 .45 .45 0 0 1-.6 .4 .6 .6 0 0 1 0-.9z" fill-rule="evenodd" fill="#000080"/>
<path d="M75.7 100.6a.45 .45 0 0 1 .6 .5 .45 .45 0 0 1-.6 .4 .6 .6 0 0 1 0-.9z" fill="none" stroke="#000080" stroke-width=".21"/>
<path d="M77 156.6a.45 .45 0 0 1 .6 .5 .45 .45 0 0 1-.6 .4 .6 .6 0 0 1 0-.9z" fill-rule="evenodd" fill="#000080"/>
<path d="M77 156.6a.45 .45 0 0 1 .6 .5 .45 .45 0 0 1-.6 .4 .6 .6 0 0 1 0-.9z" fill="none" stroke="#000080" stroke-width=".21"/>
<path d="M78.2 100.6a.45 .45 0 0 1 .6 .5 .45 .45 0 0 1-.6 .4 .6 .6 0 0 1 0-.9z" fill-rule="evenodd" fill="#000080"/>
<path d="M78.2 100.6a.45 .45 0 0 1 .6 .5 .45 .45 0 0 1-.6 .4 .6 .6 0 0 1 0-.9z" fill="none" stroke="#000080" stroke-width=".21"/>
<path d="M78.2 82.8a.46 .46 0 0 1 .6 .5 .46 .46 0 0 1-.6 .4 .61 .61 0 0 1 0-.9z" fill="none" stroke="#000080" stroke-width=".25"/>
<path d="M78.2 30.7a.46 .46 0 0 1 .6 .4 .46 .46 0 0 1-.6 .5 .61 .61 0 0 1 0-.9z" fill-rule="evenodd" fill="#000080"/>
<path d="M78.2 30.7a.46 .46 0 0 1 .6 .4 .46 .46 0 0 1-.6 .5 .61 .61 0 0 1 0-.9z" fill="none" stroke="#000080" stroke-width=".21"/>
<path d="M79.5 156.6a.45 .45 0 0 1 .6 .5 .45 .45 0 0 1-.6 .4 .6 .6 0 0 1 0-.9z" fill-rule="evenodd" fill="#000080"/>
<path d="M79.5 156.6a.45 .45 0 0 1 .6 .5 .45 .45 0 0 1-.6 .4 .6 .6 0 0 1 0-.9z" fill="none" stroke="#000080" stroke-width=".21"/>
<path d="M79.5 138.8a.45 .45 0 0 1 .6 .4 .45 .45 0 0 1-.6 .5 .6 .6 0 0 1 0-.9z" fill="none" stroke="#000080" stroke-width=".25"/>
<path d="M83.3 100.6a.45 .45 0 0 1 .6 .5 .45 .45 0 0 1-.6 .4 .6 .6 0 0 1 0-.9z" fill-rule="evenodd" fill="#000080"/>
<path d="M83.3 100.6a.45 .45 0 0 1 .6 .5 .45 .45 0 0 1-.6 .4 .6 .6 0 0 1 0-.9z" fill="none" stroke="#000080" stroke-width=".21"/>
<path d="M83.3 85.4a.46 .46 0 0 1 .6 .4 .46 .46 0 0 1-.6 .5 .61 .61 0 0 1 0-.9z" fill="none" stroke="#000080" stroke-width=".25"/>
<path d="M83.3 72.7a.45 .45 0 0 1 .6 .4 .45 .45 0 0 1-.6 .4 .6 .6 0 0 1 0-.8z" fill-rule="evenodd" fill="#000080"/>
<path d="M83.3 72.7a.45 .45 0 0 1 .6 .4 .45 .45 0 0 1-.6 .4 .6 .6 0 0 1 0-.8z" fill="none" stroke="#000080" stroke-width=".21"/>
<path d="M84.6 156.6a.45 .45 0 0 1 .6 .5 .45 .45 0 0 1-.6 .4 .6 .6 0 0 1 0-.9z" fill-rule="evenodd" fill="#000080"/>
<path d="M84.6 156.6a.45 .45 0 0 1 .6 .5 .45 .45 0 0 1-.6 .4 .6 .6 0 0 1 0-.9z" fill="none" stroke="#000080" stroke-width=".21"/>
<path d="M84.6 141.3a.45 .45 0 0 1 .6 .5 .45 .45 0 0 1-.6 .4 .6 .6 0 0 1 0-.9z" fill="none" stroke="#000080" stroke-width=".25"/>
<path d="M84.6 128.6a.45 .45 0 0 1 .6 .5 .45 .45 0 0 1-.6 .4 .6 .6 0 0 1 0-.9z" fill-rule="evenodd" fill="#000080"/>
<path d="M84.6 128.6a.45 .45 0 0 1 .6 .5 .45 .45 0 0 1-.6 .4 .6 .6 0 0 1 0-.9z" fill="none" stroke="#000080" stroke-width=".21"/>
<path d="M88.4 100.6a.45 .45 0 0 1 .6 .5 .45 .45 0 0 1-.6 .4 .6 .6 0 0 1 0-.9z" fill-rule="evenodd" fill="#000080"/>
<path d="M88.4 100.6a.45 .45 0 0 1 .6 .5 .45 .45 0 0 1-.6 .4 .6 .6 0 0 1 0-.9z" fill="none" stroke="#000080" stroke-width=".21"/>
<path d="M88.4 87.9a.45 .45 0 0 1 .6 .5 .45 .45 0 0 1-.6 .4 .6 .6 0 0 1 0-.9z" fill="none" stroke="#000080" stroke-width=".25"/>
<path d="M88.4 72.7a.45 .45 0 0 1 .6 .4 .45 .45 0 0 1-.6 .4 .6 .6 0 0 1 0-.8z" fill-rule="evenodd" fill="#000080"/>
<path d="M88.4 72.7a.45 .45 0 0 1 .6 .4 .45 .45 0 0 1-.6 .4 .6 .6 0 0 1 0-.8z" fill="none" stroke="#000080" stroke-width=".21"/>
<path d="M89.7 156.6a.45 .45 0 0 1 .6 .5 .45 .45 0 0 1-.6 .4 .6 .6 0 0 1 0-.9z" fill-rule="evenodd" fill="#000080"/>
<path d="M89.7 156.6a.45 .45 0 0 1 .6 .5 .45 .45 0 0 1-.6 .4 .6 .6 0 0 1 0-.9z" fill="none" stroke="#000080" stroke-width=".21"/>
<path d="M89.7 143.9a.45 .45 0 0 1 .6 .4 .45 .45 0 0 1-.6 .5 .6 .6 0 0 1 0-.9z" fill="none" stroke="#000080" stroke-width=".25"/>
<path d="M89.7 128.6a.45 .45 0 0 1 .6 .5 .45 .45 0 0 1-.6 .4 .6 .6 0 0 1 0-.9z" fill-rule="evenodd" fill="#000080"/>
<path d="M89.7 128.6a.45 .45 0 0 1 .6 .5 .45 .45 0 0 1-.6 .4 .6 .6 0 0 1 0-.9z" fill="none" stroke="#000080" stroke-width=".21"/>
<path d="M93.5 90.5a.45 .45 0 0 1 .6 .4 .45 .45 0 0 1-.6 .4 .6 .6 0 0 1 0-.8zM94.8 146.4a.45 .45 0 0 1 .6 .5 .45 .45 0 0 1-.6 .4 .6 .6 0 0 1 0-.9z" fill="none" stroke="#000080" stroke-width=".25"/>
<path d="M107.5 48.5a.46 .46 0 0 1 .6 .4 .46 .46 0 0 1-.6 .5 .59 .59 0 0 1 0-.9z" fill-rule="evenodd" fill="#000080"/>
<path d="M107.5 48.5a.46 .46 0 0 1 .6 .4 .46 .46 0 0 1-.6 .5 .59 .59 0 0 1 0-.9z" fill="none" stroke="#000080" stroke-width=".21"/>
<path d="M117.7 48.5a.45 .45 0 0 1 .6 .4 .45 .45 0 0 1-.6 .5 .6 .6 0 0 1 0-.9z" fill-rule="evenodd" fill="#000080"/>
<path d="M117.7 48.5a.45 .45 0 0 1 .6 .4 .45 .45 0 0 1-.6 .5 .6 .6 0 0 1 0-.9z" fill="none" stroke="#000080" stroke-width=".21"/>
<path d="M133 48.5a.45 .45 0 0 1 .6 .4 .45 .45 0 0 1-.6 .5 .6 .6 0 0 1 0-.9z" fill-rule="evenodd" fill="#000080"/>
<path d="M133 48.5a.45 .45 0 0 1 .6 .4 .45 .45 0 0 1-.6 .5 .6 .6 0 0 1 0-.9z" fill="none" stroke="#000080" stroke-width=".21"/>
<path d="M133 35.8a.45 .45 0 0 1 .6 .4 .45 .45 0 0 1-.6 .4 .6 .6 0 0 1 0-.8z" fill-rule="evenodd" fill="#000080"/>
<path d="M133 35.8a.45 .45 0 0 1 .6 .4 .45 .45 0 0 1-.6 .4 .6 .6 0 0 1 0-.8z" fill="none" stroke="#000080" stroke-width=".21"/>
<path d="M148.2 48.5a.45 .45 0 0 1 .6 .4 .45 .45 0 0 1-.6 .5 .6 .6 0 0 1 0-.9z" fill-rule="evenodd" fill="#000080"/>
<path d="M148.2 48.5a.45 .45 0 0 1 .6 .4 .45 .45 0 0 1-.6 .5 .6 .6 0 0 1 0-.9z" fill="none" stroke="#000080" stroke-width=".21"/>
<path d="M148.2 35.8a.45 .45 0 0 1 .6 .4 .45 .45 0 0 1-.6 .4 .6 .6 0 0 1 0-.8z" fill-rule="evenodd" fill="#000080"/>
<path d="M148.2 35.8a.45 .45 0 0 1 .6 .4 .45 .45 0 0 1-.6 .4 .6 .6 0 0 1 0-.8z" fill="none" stroke="#000080" stroke-width=".21"/>
<path d="M148.2 25.6a.45 .45 0 0 1 .6 .4 .45 .45 0 0 1-.6 .5 .6 .6 0 0 1 0-.9z" fill-rule="evenodd" fill="#000080"/>
<path d="M148.2 25.6a.45 .45 0 0 1 .6 .4 .45 .45 0 0 1-.6 .5 .6 .6 0 0 1 0-.9z" fill="none" stroke="#000080" stroke-width=".21"/>
<path d="M166 25.6a.45 .45 0 0 1 .6 .4 .45 .45 0 0 1-.6 .5 .6 .6 0 0 1 0-.9z" fill-rule="evenodd" fill="#000080"/>
<path d="M166 25.6a.45 .45 0 0 1 .6 .4 .45 .45 0 0 1-.6 .5 .6 .6 0 0 1 0-.9z" fill="none" stroke="#000080" stroke-width=".21"/>
<path d="M178.8 33.2a.46 .46 0 0 1 .6 .5 .46 .46 0 0 1-.6 .4 .61 .61 0 0 1 0-.9z" fill-rule="evenodd" fill="#000080"/>
<path d="M178.8 33.2a.46 .46 0 0 1 .6 .5 .46 .46 0 0 1-.6 .4 .61 .61 0 0 1 0-.9z" fill="none" stroke="#000080" stroke-width=".21"/>
<path d="M192.8 113.4a.45 .45 0 0 1 .6 .4 .45 .45 0 0 1-.6 .4 .6 .6 0 0 1 0-.8z" fill-rule="evenodd" fill="#000080"/>
<path d="M192.8 113.4a.45 .45 0 0 1 .6 .4 .45 .45 0 0 1-.6 .4 .6 .6 0 0 1 0-.8z" fill="none" stroke="#000080" stroke-width=".21"/>
<path d="M197.9 35.8a.45 .45 0 0 1 .6 .4 .45 .45 0 0 1-.6 .4 .6 .6 0 0 1 0-.8z" fill-rule="evenodd" fill="#000080"/>
<path d="M197.9 35.8a.45 .45 0 0 1 .6 .4 .45 .45 0 0 1-.6 .4 .6 .6 0 0 1 0-.8z" fill="none" stroke="#000080" stroke-width=".21"/>
<path d="M236.1 68.8a.47 .47 0 0 1 .5 .5 .47 .47 0 0 1-.5 .4 .64 .64 0 0 1 0-.9z" fill-rule="evenodd" fill="#000080"/>
<path d="M236.1 68.8a.47 .47 0 0 1 .5 .5 .47 .47 0 0 1-.5 .4 .64 .64 0 0 1 0-.9z" fill="none" stroke="#000080" stroke-width=".21"/>
<path d="M236.1 56.1a.46 .46 0 0 1 .5 .5 .46 .46 0 0 1-.5 .4 .61 .61 0 0 1 0-.9z" fill-rule="evenodd" fill="#000080"/>
<path d="M236.1 56.1a.46 .46 0 0 1 .5 .5 .46 .46 0 0 1-.5 .4 .61 .61 0 0 1 0-.9z" fill="none" stroke="#000080" stroke-width=".21"/>
<g font-size="2.3" fill="#b3a793">
<text x="38.4" y="11.5">1</text>
<text x="111.4" y="11.5">2</text>
<text x="184.5" y="11.5">3</text>
<text x="257.5" y="11.5">4</text>
<text x="4" y="34.4">A</text>
<text x="291.6" y="34.4">A</text>
<text x="4" y="82.7">B</text>
<text x="291.6" y="82.7">B</text>
<text x="4" y="131.1">C</text>
<text x="291.6" y="131.1">C</text>
<text x="4" y="179.4">D</text>
<text x="291.6" y="179.4">D</text>
<text x="38.4" y="199.8">1</text>
<text x="111.4" y="199.8">2</text>
<text x="184.5" y="199.8">3</text>
<text x="257.5" y="199.8">4</text>
</g>
<g font-size="2.3" fill="#000080">
<text x="100.2" y="20.4">LM1</text>
<text x="114.2" y="20.4">U3</text>
<text x="135.8" y="34.4">L1</text>
<text x="168.9" y="34.4">D1</text>
<text x="184.7" y="30.1">S1</text>
<text x="73.5" y="39.5">C2</text>
<text x="138.4" y="39.5">L1</text>
<text x="150.9" y="39">C1</text>
<text x="167.4" y="39.5">R1</text>
<text x="168.9" y="37">R</text>
<text x="22.6" y="45.8">H1</text>
<text x="72.2" y="43.3">100uF</text>
<text x="134.6" y="44.6">D2</text>
<text x="134.6" y="47.1">SK54B</text>
<text x="149.9" y="42">100uF</text>
<text x="167.4" y="42">1K</text>
<text x="184.7" y="46.4">SW-DPDT-6</text>
<text x="228.8" y="53.7">C3</text>
<text x="241" y="58.6">U1</text>
<text x="53.1" y="61.1">H2</text>
<text x="212.2" y="61.1">JP1</text>
<text x="228.8" y="60.9">100uF</text>
<text x="21.3" y="67.5">H11</text>
<text x="53.1" y="71.3">H</text>
<text x="43" y="72.6">U2</text>
<text x="79.9" y="76.4">D3</text>
<text x="85" y="76.4">D4</text>
<text x="90" y="76.4">D5</text>
<text x="91.3" y="72.6">1N4007</text>
<text x="95.1" y="76.4">D6</text>
<text x="212.2" y="73.8">Header 3</text>
<text x="241" y="73.8">USB</text>
<text x="70.9" y="80.2">1N4007</text>
<text x="137.1" y="80.2">H4</text>
<text x="242.7" y="87.8">JP7</text>
<text x="21.3" y="92.9">H8</text>
<text x="71.5" y="95.5">1N4007</text>
<text x="174" y="90.4">JP2</text>
<text x="198.2" y="90.4">U4</text>
<text x="79.9" y="99.3">D7</text>
<text x="85" y="99.3">D8</text>
<text x="90" y="99.3">D9</text>
<text x="95.1" y="99.3">D10</text>
<text x="43" y="103.1">L298N</text>
<text x="87.5" y="104.4">1N4007</text>
<text x="242.7" y="105.6">Header 5</text>
<text x="137.1" y="110.7">H6</text>
<text x="174" y="108.2">Header 5</text>
<text x="54.4" y="117.1">H7</text>
<text x="198.2" y="118.4">ULN2003L</text>
<text x="22.6" y="123.4">H12</text>
<text x="44.2" y="128.5">U3</text>
<text x="54.4" y="127.3">H</text>
<text x="92.6" y="128.5">1N4007</text>
<text x="72.2" y="136.1">1N4007</text>
<text x="81.1" y="132.3">D11 D12 D13 D14</text>
<text x="138.4" y="136.1">H8</text>
<text x="22.6" y="148.9">H8</text>
<text x="20.1" y="154">H9</text>
<text x="72.7" y="151.4">1N4007</text>
<text x="81.1" y="155.2">D15 D16 D17 D18</text>
<text x="44.2" y="159">L298N</text>
<text x="88.8" y="160.3">1N4007</text>
<text x="138.4" y="166.7">H10</text>
<text x="249.1" y="164.2">H3</text>
<text x="268.2" y="164.2">H5</text>
</g>
<g font-size="2.3" fill="#800000">
<text x="165.4" y="22.9">+5</text>
<text x="69.4" y="28">+12</text>
<text x="176.8" y="30.6">VCC</text>
<text x="196.7" y="33.1">+12</text>
<text x="235.4" y="49.7">+5</text>
<text x="34.3" y="58.6">+5</text>
<text x="33" y="63.7">+5</text>
<text x="64.9" y="61.1">+5</text>
<text x="86.5" y="70">VCC</text>
<text x="235.4" y="87.8">VCC</text>
<text x="34.3" y="119.6">+5</text>
<text x="66.1" y="117.1">+5</text>
<text x="224.2" y="114.6">VCC</text>
<text x="82.7" y="126">VCC</text>
<text x="69.4" y="127.3">+12</text>
<text x="241.7" y="154">VCC</text>
<text x="262.1" y="154">+5</text>
<text x="31.7" y="166.7">+5</text>
</g>
<g font-size="2.3">
<text x="112.2" y="26.8">FEEDBACK</text>
<text x="127.7" y="25.5">4</text>
<text x="97.2" y="30.6">1</text>
<text x="102" y="31.8">+Vin</text>
<text x="127.7" y="35.7">2</text>
<text x="181.1" y="33.1">1</text>
<text x="190.1" y="30.6">2</text>
<text x="190.1" y="35.7">3</text>
<text x="108.7" y="39.5" transform="rotate(-90 108.7 39.5)">GND</text>
<text x="118.9" y="39.5" transform="rotate(-90 118.9 39.5)">EN</text>
<text x="119.3" y="37">OUT</text>
<text x="181.1" y="40.8">4</text>
<text x="190.1" y="38.2">5</text>
<text x="107.4" y="44.4" transform="rotate(-90 107.4 44.4)">3</text>
<text x="117.6" y="44.4" transform="rotate(-90 117.6 44.4)">5</text>
<text x="190.1" y="43.3">6</text>
<text x="27.4" y="52.2">1</text>
<text x="27.4" y="49.7">2</text>
<text x="58" y="64.9">2</text>
<text x="217" y="64.9">3</text>
<text x="237.9" y="61.1">1</text>
<text x="237.9" y="63.7">2</text>
<text x="242.7" y="62.4">VCC</text>
<text x="242.7" y="64.9">D-</text>
<text x="26.2" y="71.3">8</text>
<text x="58" y="67.5">1</text>
<text x="217" y="70">1</text>
<text x="217" y="67.5">2</text>
<text x="237.9" y="66.2">3</text>
<text x="237.9" y="68.7">4</text>
<text x="242.7" y="67.5">D+</text>
<text x="242.7" y="70">GND</text>
<text x="26.2" y="76.4">6</text>
<text x="26.2" y="73.8">7</text>
<text x="39.9" y="75.1">5</text>
<text x="39.9" y="77.6">7</text>
<text x="44.7" y="76.4">IN1</text>
<text x="54.9" y="76.4">VSS</text>
<text x="62.8" y="77.6">4</text>
<text x="62.8" y="75.1">9</text>
<text x="138.9" y="76.4">1</text>
<text x="138.9" y="73.8">2</text>
<text x="26.2" y="84">3</text>
<text x="26.2" y="81.4">4</text>
<text x="26.2" y="78.9">5</text>
<text x="38.6" y="80.2">10</text>
<text x="38.6" y="82.7">12</text>
<text x="44.7" y="78.9">IN2</text>
<text x="44.7" y="81.4">IN3</text>
<text x="44.7" y="84">IN4</text>
<text x="53.4" y="84">OUT1</text>
<text x="56.2" y="78.9">VS</text>
<text x="62.8" y="82.7">2</text>
<text x="26.2" y="89.1">1</text>
<text x="26.2" y="86.6">2</text>
<text x="39.9" y="87.8">6</text>
<text x="44.7" y="89.1">EN A</text>
<text x="53.4" y="86.6">OUT2</text>
<text x="53.4" y="89.1">OUT3</text>
<text x="62.8" y="85.3">3</text>
<text x="62.8" y="87.8">13</text>
<text x="38.6" y="90.4">11</text>
<text x="44.7" y="91.7">EN B</text>
<text x="53.4" y="91.7">OUT4</text>
<text x="62.8" y="90.4">14</text>
<text x="62.8" y="95.5">1</text>
<text x="178.9" y="94.2">1</text>
<text x="195.2" y="92.9">1</text>
<text x="195.2" y="95.5">2</text>
<text x="200" y="94.2">IN1</text>
<text x="208.7" y="94.2">OUT1</text>
<text x="218.1" y="92.9">16</text>
<text x="218.1" y="95.5">15</text>
<text x="244.5" y="91.7">1</text>
<text x="244.5" y="94.2">2</text>
<text x="39.9" y="98">8</text>
<text x="44.7" y="99.3">GND</text>
<text x="51.9" y="96.7">ISEN A</text>
<text x="52.1" y="99.3">ISEN B</text>
<text x="62.8" y="98">15</text>
<text x="178.9" y="96.7">2</text>
<text x="178.9" y="99.3">3</text>
<text x="178.9" y="101.8">4</text>
<text x="195.2" y="98">3</text>
<text x="195.2" y="100.5">4</text>
<text x="200" y="96.7">IN2</text>
<text x="200" y="99.3">IN3</text>
<text x="200" y="101.8">IN4</text>
<text x="208.7" y="99.3">OUT3</text>
<text x="208.7" y="101.8">OUT4</text>
<text x="208.7" y="96.7">OUT2</text>
<text x="218.1" y="98">14</text>
<text x="218.1" y="100.5">13</text>
<text x="244.5" y="96.7">3</text>
<text x="244.5" y="99.3">4</text>
<text x="244.5" y="101.8">5</text>
<text x="138.9" y="106.9">1</text>
<text x="138.9" y="104.4">2</text>
<text x="178.9" y="104.4">5</text>
<text x="195.2" y="103.1">5</text>
<text x="195.2" y="105.6">6</text>
<text x="200" y="104.4">IN5</text>
<text x="200" y="106.9">IN6</text>
<text x="208.7" y="104.4">OUT5</text>
<text x="208.7" y="106.9">OUT6</text>
<text x="218.1" y="103.1">12</text>
<text x="218.1" y="105.6">11</text>
<text x="195.2" y="108.2">7</text>
<text x="195.2" y="113.3">8</text>
<text x="200" y="109.4">IN7</text>
<text x="208.7" y="109.4">OUT7</text>
<text x="218.1" y="108.2">10</text>
<text x="218.1" y="113.3">9</text>
<text x="200" y="114.6">GND</text>
<text x="209.2" y="114.6">COM</text>
<text x="59.3" y="123.4">1</text>
<text x="59.3" y="120.9">2</text>
<text x="27.4" y="129.8">7</text>
<text x="27.4" y="127.3">8</text>
<text x="41.2" y="131.1">5</text>
<text x="64.1" y="131.1">9</text>
<text x="140.2" y="129.8">2</text>
<text x="27.4" y="137.5">4</text>
<text x="27.4" y="134.9">5</text>
<text x="27.4" y="132.3">6</text>
<text x="39.9" y="136.1">10</text>
<text x="41.2" y="133.6">7</text>
<text x="46" y="132.3">IN1</text>
<text x="46" y="134.9">IN2</text>
<text x="46" y="137.5">IN3</text>
<text x="56.2" y="132.3">VSS</text>
<text x="57.5" y="134.9">VS</text>
<text x="64.1" y="133.6">4</text>
<text x="140.2" y="132.3">1</text>
<text x="27.4" y="142.5">2</text>
<text x="27.4" y="140">3</text>
<text x="39.9" y="138.7">12</text>
<text x="41.2" y="143.8">6</text>
<text x="46" y="140">IN4</text>
<text x="54.7" y="140">OUT1</text>
<text x="54.7" y="142.5">OUT2</text>
<text x="64.1" y="138.7">2</text>
<text x="64.1" y="141.3">3</text>
<text x="64.1" y="143.8">13</text>
<text x="27.4" y="145.1">1</text>
<text x="39.9" y="146.3">11</text>
<text x="46" y="145.1">EN A</text>
<text x="46" y="147.6">EN B</text>
<text x="54.7" y="145.1">OUT3</text>
<text x="54.7" y="147.6">OUT4</text>
<text x="64.1" y="146.3">14</text>
<text x="41.2" y="154">8</text>
<text x="46" y="155.2">GND</text>
<text x="53.1" y="152.7">ISEN A</text>
<text x="53.4" y="155.2">ISEN B</text>
<text x="64.1" y="151.4">1</text>
<text x="64.1" y="154">15</text>
<text x="24.9" y="160.3">1</text>
<text x="24.9" y="157.8">2</text>
<text x="140.2" y="160.3">2</text>
<text x="250.9" y="157.8">1</text>
<text x="250.9" y="160.3">2</text>
<text x="270" y="157.8">1</text>
<text x="270" y="160.3">2</text>
<text x="140.2" y="162.9">1</text>
<text x="202" y="178.1">Title</text>
<text x="202" y="185.8">Size</text>
<text x="214.8" y="185.8">Number</text>
<text x="265.6" y="185.8">Revision</text>
<text x="203.3" y="189.6">A4</text>
<text x="202" y="193.4">Date:</text>
<text x="202" y="196">File:</text>
<text x="213.5" y="193.4">2013-1-4</text>
<text x="213.5" y="196">E:\单单单\..\L298N.SCHDOC</text>
<text x="252.9" y="196">Drawn By:</text>
<text x="252.9" y="193.4">Sheet</text>
<text x="260.1" y="193.4">of</text>
</g>
</svg>
